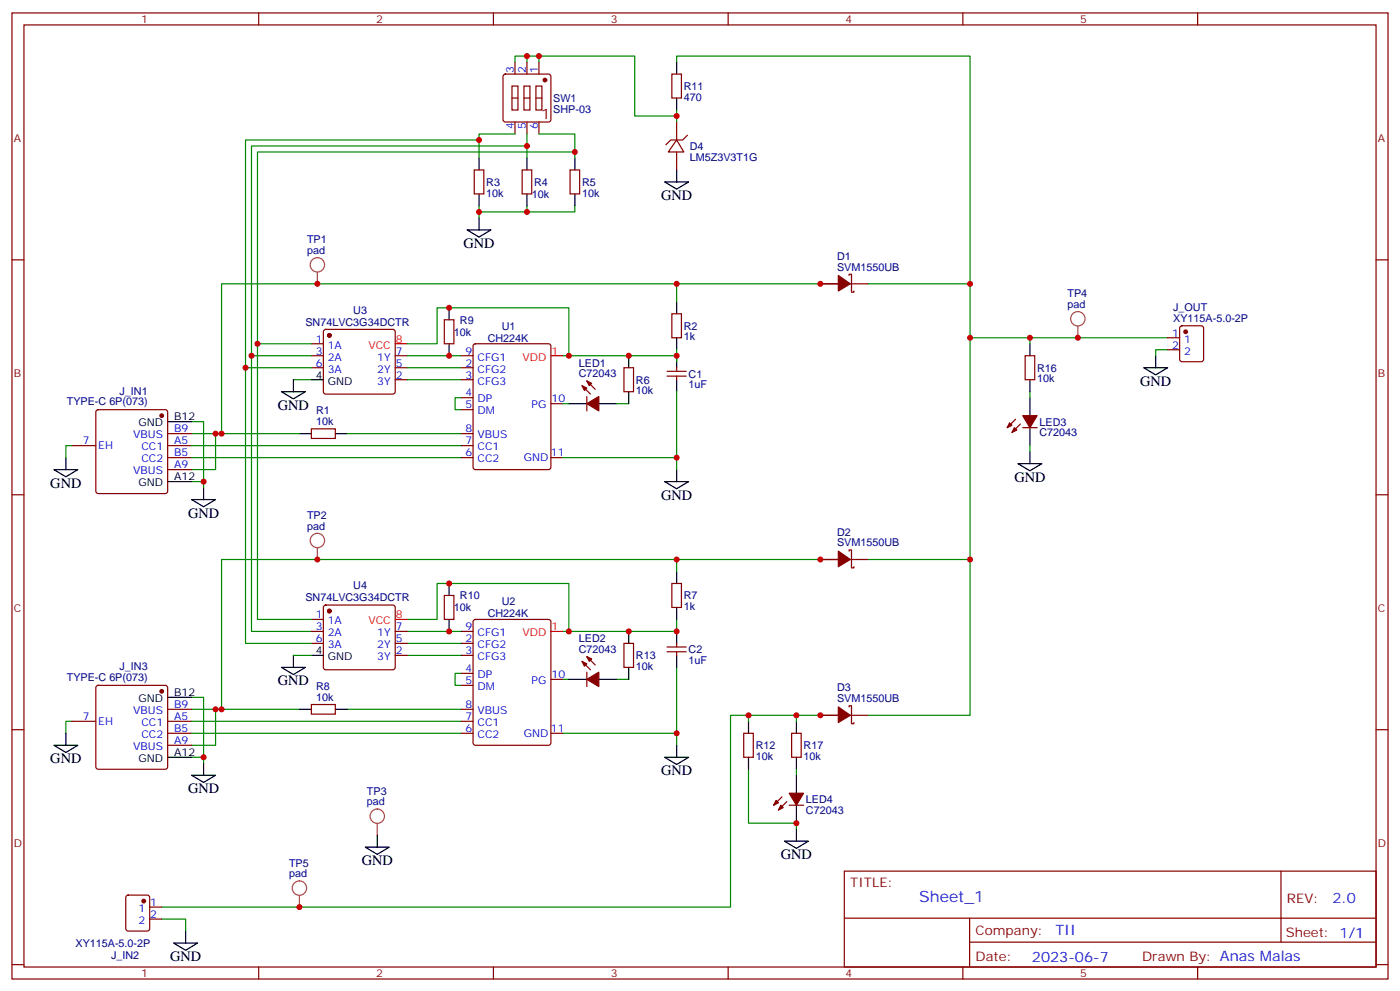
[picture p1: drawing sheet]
<svg xmlns="http://www.w3.org/2000/svg" width="412mm" height="292mm" viewBox="0 0 412 292" stroke-linecap="round" stroke-linejoin="round" font-family="sans-serif">
<g fill="none" stroke="#870000" stroke-width=".35">
<path d="M3.5 3.8h405.4v284.3h-405.4zM7.1 7.3h398.2v277.3h-398.2zM76.2 3.8v3.5M145.3 3.8v3.5M151.7 18.3v3.5M155.2 18.3v3.5M158.7 18.3v3.5M214.5 3.8v3.5M283.6 3.8v3.5M352.8 3.8v3.5M148.4 22l.5-.2h12.7l.5 .2 .2 .5v12.7l-.3 .5-.4 .2h-12.7l-.5-.2-.2-.5v-12.7zM150.8 25.3h1.8v7.1h-1.8z"/>
<path d="M150.8 28.9h1.8M151.7 35.9v3.5M154.3 25.3h1.8v7.1h-1.8zM154.3 28.9h1.8M155.2 35.9v3.5M157.9 25.3h1.7v7.1h-1.7zM157.9 28.9h1.7M158.7 35.9v3.5M197.9 21.8h2.8v7.1h-2.8zM199.3 35.9v5.3M202.5 39.8l-1.4 1.4h-3.5l-1.5 1.4M139.7 50h2.8v7.1h-2.8z"/>
<path d="M153.8 50h2.8v7.1h-2.8zM167.9 50h2.8v7.1h-2.8zM199.3 41.2l2.1 3.5h-4.6zM199.3 44.7v5.3M3.5 76.5h3.6M405.3 76.5h3.6M95.5 97.1l.5-.2h19.7l.5 .2 .2 .5v17.7l-.2 .5-.5 .2h-19.7l-.5-.2-.3-.5v-17.7zM130.9 94.1h2.8v7.1h-2.8zM197.9 92.4h2.8v7h-2.8zM241.7 83.5h5.2M250.1 81.1v-.4h.7v5.3h.7v-.3M250.5 83.5h5.3"/>
<path d="M344 99.4h3.5M347.7 96.1l.5-.2h5.6l.7 .4v9.5l-.4 .6-5.9 .1-.7-.5v-9.4zM91.7 108.2h3.5M91.7 104.7h3.5M91.7 101.2h3.5M116.4 108.2h3.5M116.4 111.8h3.5M116.4 104.7h3.5M135.8 108.2h3.5M135.8 111.8h3.5M135.8 117.1h3.5M135.8 104.7h3.5"/>
<path d="M139.6 101.4l.5-.2h21.5l.6 .4 .1 35.9-.5 .7h-21.7l-.7-.4-.1-35.9zM162.3 118.8h3.5M171.4 113.5l2.5 2.5M172.9 112.1l2.4 2.5M172.9 116.7v4.2M183.8 108.2h2.8v7.1h-2.8zM196.5 110.7h5.6M196.5 109.3h5.6M199.3 108.2v1.1M199.3 110.7v1.1M302 104.7h2.8v7.1h-2.8zM344 102.9h3.5"/>
<path d="M21.2 131.2h7M28.5 120.8l.4-.2h19.8l.5 .2 .2 .5v23.3l-.2 .5-.5 .2h-19.8l-.5-.3-.2-.4v-23.3zM49.4 134.7h7M49.4 131.2h7M49.4 127.6h7M49.4 138.2h7M91.7 126.2h7.1v2.8h-7.1zM135.8 120.6h3.5M135.8 134.7h3.5M135.8 131.2h3.5M135.8 127.6h3.5M162.3 134.7h3.5"/>
<path d="M299.2 123.4l-2.5 2.5M300.6 124.8l-2.5 2.5M301.3 125.9h4.2M3.5 145.6h3.6M405.3 145.6h3.6M95.5 178.3l.5-.2h19.7l.5 .2 .2 .5v17.6l-.2 .5-.5 .2h-19.7l-.5-.2-.3-.5v-17.6zM130.9 175.3h2.8v7h-2.8zM197.9 171.7h2.8v7.1h-2.8zM241.7 164.7h5.2M250.1 162.2v-.3h.7v5.2h.7v-.3M250.5 164.7h5.3M91.7 189.4h3.5"/>
<path d="M91.7 185.8h3.5M91.7 182.3h3.5M116.4 189.4h3.5M116.4 192.9h3.5M116.4 185.8h3.5M135.8 189.4h3.5M135.8 192.9h3.5M135.8 198.2h3.5M135.8 185.8h3.5M139.6 182.5l.5-.2h21.5l.6 .4 .1 36-.5 .6-21.7 .1-.7-.5-.1-35.9zM162.3 200h3.5M171.4 194.7l2.5 2.4"/>
<path d="M172.9 197.8v4.3M172.9 193.3l2.4 2.4M183.8 189.4h2.8v7h-2.8zM196.5 191.8h5.6M196.5 190.4h5.6M199.3 189.4v1M199.3 191.8v1.1M3.5 214.8h3.6M21.2 212.3h7M28.5 201.9l.4-.2h19.8l.5 .2 .2 .5v23.3l-.2 .5-.5 .2h-19.8l-.5-.2-.2-.5v-23.3zM49.4 215.8h7M49.4 212.3h7"/>
<path d="M49.4 208.8h7M49.4 219.4h7M91.7 207.4h7.1v2.8h-7.1zM135.8 201.7h3.5M135.8 215.8h3.5M135.8 212.3h3.5M135.8 208.8h3.5M162.3 215.8h3.5M219.1 215.8h2.8v7.1h-2.8zM233.2 215.8h2.8v7.1h-2.8zM241.7 210.5h5.2M250.1 208.1v-.4h.7v5.3h.7v-.3"/>
<path d="M250.5 210.5h5.3M405.3 214.8h3.6M230.4 234.5l-2.5 2.5M231.8 235.9l-2.5 2.5M232.5 237h4.2M248.7 256.4h156.6v28.2h-156.6zM377.3 256.4v20.9M37.3 263.7l.4-.2h5.7l.6 .4 .1 9.4-.5 .7h-5.9l-.6-.4-.1-9.4zM44.1 267h3.5M44.1 270.5h3.5M248.7 270.2h156.5M285.6 277.3h119.6"/>
<path d="M285.6 270.2v14.2M3.5 283.9h3.6M76.2 284.6v3.5M145.3 284.6v3.5M214.5 284.6v3.5M283.6 284.6v3.5M352.8 284.6v3.5M405.3 283.9h3.6"/>
</g>
<path d="M116.4 101.2h3.5M162.3 104.7h3.5M116.4 182.3h3.5M162.3 185.8h3.5" fill="none" stroke="#f00" stroke-width=".35"/>
<g fill="none" stroke="#000" stroke-width=".35">
<path d="M199.3 18.3v3.5M199.3 28.9v3.5M141.1 46.5v3.5M141.1 57.1v3.5M155.2 46.5v3.5M155.2 57.1v3.5M169.3 46.5v3.5M169.3 57.1v3.5M195.8 53.6h7l-3.5 2.1zM199.3 50v3.6M137.6 67.7h7l-3.5 2.1zM141.1 64.1v3.6"/>
<path d="M132.3 90.6v3.5M199.3 88.8v3.6M199.3 99.4v3.5M82.9 115.3h7.1l-3.6 2.1zM86.4 111.8v3.5M91.7 111.8h3.5M132.3 101.2v3.5M167.6 118.8h5.3M176.4 118.8h5.3M185.2 104.7v3.5M185.2 115.3v3.5M199.3 104.7v3.5"/>
<path d="M199.3 111.8v3.5M303.4 101.2v3.5M303.4 111.8v3.5M303.4 117.1v5.2M336.9 108.2h7.1l-3.6 2.1zM340.4 104.7v3.5M15.9 138.2h7l-3.5 2.1zM19.4 134.7v3.5M49.4 124.1h7M88.2 127.6h3.5M98.8 127.6h3.5M199.3 138.2v3.5"/>
<path d="M299.9 136.5h7l-3.5 2.1zM303.4 125.9v5.3M303.4 132.9v3.6M49.4 141.7h7M56.4 147h7.1l-3.5 2.2zM60 143.5v3.5M195.8 141.7h7l-3.5 2.2zM132.3 171.7v3.6M199.3 168.2v3.5M199.3 178.8v3.5M82.9 196.4h7.1l-3.6 2.1zM86.4 192.9v3.5"/>
<path d="M91.7 192.9h3.5M132.3 182.3v3.5M167.6 200h5.3M176.4 200h5.3M185.2 185.8v3.6M185.2 196.4v3.6M199.3 185.8v3.6M199.3 192.9v3.5M15.9 219.4h7l-3.5 2.1zM19.4 215.8v3.6M49.4 205.2h7M88.2 208.8h3.5"/>
<path d="M98.8 208.8h3.5M199.3 219.4v3.5M220.5 212.3v3.5M234.6 212.3v3.5M49.4 222.9h7M56.4 228.2h7.1l-3.5 2.1zM60 224.6v3.6M195.8 222.9h7l-3.5 2.1zM220.5 222.9v3.5M234.6 222.9v3.5M234.6 228.2v5.3M234.6 237v5.3"/>
<path d="M107.6 249.3h7.1l-3.6 2.2zM111.1 245.8v3.5M231.1 247.6h7l-3.5 2.1zM234.6 244.1v3.5M51.2 277.6h7l-3.5 2.1zM54.7 274v3.6"/>
</g>
<g fill="none" stroke="#008700" stroke-width=".35">
<path d="M151.7 18.3v-1.8h35.3v17.6h12.3M155.2 16.5v1.8M158.7 16.5v1.8M199.3 18.3v-1.8h86.5v67M151.7 39.4h-10.6v7.1M155.2 39.4v3.6h-81.1v142.8h17.6M158.7 39.4h10.6v7.1M199.3 32.4v3.5M141.1 41.2h-68.8v148.2h19.4M155.2 43v3.5M169.3 44.7h-93.5v137.6h15.9M141.1 60.6v1.8h28.2v-1.8"/>
<path d="M141.1 62.4v1.7M155.2 60.6v1.8M199.3 83.5v5.3M241.7 83.5h-176.4v44.1M255.8 83.5h30v127h-30M285.8 99.4h58.2M303.4 99.4v1.8M72.3 108.2h19.4M74.1 104.7h17.6M75.8 101.2h15.9M86.4 111.8h5.3M119.9 101.2h8.9v-10.6h38.8v14.1"/>
<path d="M119.9 104.7h15.9M119.9 111.8h15.9M119.9 108.2h15.9M135.8 117.1h-1.7v3.5h1.7M165.8 118.8h1.8M165.8 104.7h33.5M181.7 118.8h3.5M199.3 102.9v3.6M199.3 115.3v22.9M303.4 115.3v1.8M344 102.9h-3.6v1.8M21.2 131.2h-1.8v3.5"/>
<path d="M56.4 124.1h3.6v17.6M56.4 127.6h31.8M56.4 134.7h79.4M56.4 131.2h79.4M63.5 127.6v10.6h-7.1M102.3 127.6h33.5M165.8 134.7h33.5M303.4 131.2v1.7M56.4 141.7h3.6v1.8M199.3 164.7v3.5M241.7 164.7h-176.4v44.1M255.8 164.7h30"/>
<path d="M86.4 192.9h5.3M119.9 182.3h8.9v-10.6h38.8v14.1M119.9 192.9h15.9M119.9 189.4h15.9M119.9 185.8h15.9M135.8 198.2h-1.7v3.5h1.7M165.8 200h1.8M181.7 200h3.5M199.3 182.3v3.5h-33.5M199.3 196.4v23M21.2 212.3h-1.8v3.5M56.4 205.2h3.6v17.7"/>
<path d="M56.4 215.8h79.4M56.4 208.8h31.8M56.4 212.3h79.4M63.5 208.8v10.6h-7.1M102.3 208.8h33.5M165.8 215.8h33.5M220.5 210.5v1.8M234.6 210.5v1.8M241.7 210.5h-26.5v56.5h-167.6M56.4 222.9h3.6v1.7M220.5 226.4v15.9h14.1v1.8M234.6 226.4v1.8"/>
<path d="M47.6 270.5h7.1v3.5"/>
</g>
<g fill="#870000" stroke="#870000" stroke-width=".35">
<path d="M172.9 118.8l3.5-2.1v4.2z"/>
<path d="M171.4 113.5l1.5 .7-.7 .7z"/>
<path d="M172.9 112.1l1.4 .7-.7 .7z"/>
<path d="M172.9 200l3.5-2.2v4.3z"/>
<path d="M171.4 194.7l1.5 .7-.7 .7z"/>
<path d="M172.9 193.3l1.4 .7-.7 .7z"/>
<path d="M301.3 122.3h4.2l-2.1 3.6z"/>
<path d="M298.8 125.9l.7 .7-1.4 .7z"/>
<path d="M297.4 124.5l.7 .7-1.4 .7z"/>
<path d="M232.5 233.5h4.2l-2.1 3.5z"/>
<path d="M230 237l.7 .7-1.4 .7z"/>
<path d="M228.6 235.6l.7 .7-1.4 .7z"/>
<path d="M246.9 81.1l3.6 2.4-3.6 2.2z"/>
<path d="M246.9 162.2l3.6 2.5-3.6 2.1z"/>
<path d="M246.9 208.1l3.6 2.4-3.6 2.2z"/>
<circle cx="349.2" cy="97.6" r=".53"/>
<circle cx="160.5" cy="23.6" r=".53"/>
<circle cx="97" cy="98.7" r=".53"/>
<circle cx="97" cy="179.8" r=".53"/>
<circle cx="42.3" cy="265.2" r=".53"/>
<circle cx="47.6" cy="122.3" r=".53"/>
<circle cx="47.6" cy="203.5" r=".53"/>
</g>
<g fill="none" stroke="#a64a4a" stroke-width=".35">
<path d="M93.5 75.8a2.12 2.12 0 0 0-1.9 3 2.12 2.12 0 0 0 3.5 .5 2.12 2.12 0 0 0-1-3.4l-.6-.1M93.5 80.1v3.4M317.5 95.9v3.5M93.5 157a2.12 2.12 0 0 0-1.9 3 2.12 2.12 0 0 0 3.5 .5 2.12 2.12 0 0 0-1-3.5h-.6M93.5 161.2v3.5M111.1 242.3v3.5M88.2 263.5v3.5"/>
<circle cx="317.5" cy="93.8" r="2.12"/>
<circle cx="111.1" cy="240.2" r="2.12"/>
<circle cx="88.2" cy="261.4" r="2.12"/>
</g>
<g fill="#c00">
<circle cx="199.3" cy="134.7" r=".88"/>
<circle cx="60" cy="141.7" r=".88"/>
<circle cx="60" cy="222.9" r=".88"/>
<circle cx="199.3" cy="215.8" r=".88"/>
<circle cx="93.5" cy="164.7" r=".88"/>
<circle cx="303.4" cy="99.4" r=".88"/>
<circle cx="63.5" cy="127.6" r=".88"/>
<circle cx="63.5" cy="208.8" r=".88"/>
<circle cx="93.5" cy="83.5" r=".88"/>
<circle cx="185.2" cy="185.8" r=".88"/>
<circle cx="199.3" cy="185.8" r=".88"/>
<circle cx="65.3" cy="208.8" r=".88"/>
<circle cx="185.2" cy="104.7" r=".88"/>
<circle cx="241.7" cy="164.7" r=".88"/>
<circle cx="241.7" cy="83.5" r=".88"/>
<circle cx="199.3" cy="164.7" r=".88"/>
<circle cx="199.3" cy="104.7" r=".88"/>
<circle cx="199.3" cy="83.5" r=".88"/>
<circle cx="65.3" cy="127.6" r=".88"/>
<circle cx="285.8" cy="99.4" r=".88"/>
<circle cx="285.8" cy="164.7" r=".88"/>
<circle cx="241.7" cy="210.5" r=".88"/>
<circle cx="234.6" cy="210.5" r=".88"/>
<circle cx="317.5" cy="99.4" r=".88"/>
<circle cx="132.3" cy="104.7" r=".88"/>
<circle cx="167.6" cy="104.7" r=".88"/>
<circle cx="132.3" cy="90.6" r=".88"/>
<circle cx="167.6" cy="185.8" r=".88"/>
<circle cx="132.3" cy="171.7" r=".88"/>
<circle cx="132.3" cy="185.8" r=".88"/>
<circle cx="141.1" cy="41.2" r=".88"/>
<circle cx="155.2" cy="43" r=".88"/>
<circle cx="169.3" cy="44.7" r=".88"/>
<circle cx="75.8" cy="101.2" r=".88"/>
<circle cx="74.1" cy="104.7" r=".88"/>
<circle cx="72.3" cy="108.2" r=".88"/>
<circle cx="285.8" cy="83.5" r=".88"/>
<circle cx="199.3" cy="34.1" r=".88"/>
<circle cx="155.2" cy="16.5" r=".88"/>
<circle cx="158.8" cy="16.5" r=".88"/>
<circle cx="141.1" cy="62.4" r=".88"/>
<circle cx="155.2" cy="62.4" r=".88"/>
<circle cx="88.2" cy="267" r=".88"/>
<circle cx="220.5" cy="210.5" r=".88"/>
<circle cx="234.6" cy="242.3" r=".88"/>
</g>
<text font-size="4.6" fill="#00f" x="270.8" y="265.4">Sheet_1</text>
<text font-size="4.2" fill="#800" x="159.4" y="35">1</text>
<g font-size="4.2">
<text x="194.7" y="58.8">GND</text>
<text x="136.5" y="73">GND</text>
<text x="335.8" y="113.5">GND</text>
<text x="81.8" y="120.6">GND</text>
<text x="14.8" y="143.5">GND</text>
<text x="298.8" y="141.7">GND</text>
<text x="194.7" y="147">GND</text>
<text x="55.4" y="152.3">GND</text>
<text x="81.8" y="201.7">GND</text>
<text x="14.8" y="224.6">GND</text>
<text x="55.4" y="233.5">GND</text>
<text x="194.7" y="228.2">GND</text>
<text x="106.5" y="254.6">GND</text>
<text x="230" y="252.9">GND</text>
<text x="50.1" y="282.9">GND</text>
</g>
<g font-size="4.2" fill="#00f">
<text x="392.5" y="265.7">2.0</text>
<text x="310.9" y="275.2">TII</text>
<text x="304" y="283">2023-06-7</text>
</g>
<g font-size="3.9" fill="#800">
<text x="250.5" y="261">TITLE:</text>
<text x="379.1" y="265.7">REV:</text>
<text x="287.4" y="275.2">Company:</text>
<text x="378.7" y="275.8">Sheet: 1/1</text>
<text x="287.4" y="282.9">Date:</text>
<text x="336.4" y="282.9">Drawn By: Anas Malas</text>
</g>
<g font-size="3.2" fill="#800">
<text x="41.6" y="6.8">1</text>
<text x="110.8" y="6.8">2</text>
<text x="179.9" y="6.8">3</text>
<text x="249.1" y="6.8">4</text>
<text x="318.2" y="6.8">5</text>
<text x="4.1" y="41.9">A</text>
<text x="405.9" y="41.9">A</text>
<text x="4.1" y="111.1">B</text>
<text x="405.9" y="111.1">B</text>
<text x="4.1" y="180.2">C</text>
<text x="405.9" y="180.2">C</text>
<text x="4.1" y="249.3">D</text>
<text x="405.9" y="249.3">D</text>
<text x="41.6" y="287.6">1</text>
<text x="110.8" y="287.6">2</text>
<text x="179.9" y="287.6">3</text>
<text x="249.1" y="287.6">4</text>
<text x="318.2" y="287.6">5</text>
</g>
<g font-size="3.2" fill="#00f">
<text x="151.3" y="21.6" transform="rotate(-90 151.3 21.6)">3</text>
<text x="154.9" y="21.6" transform="rotate(-90 154.9 21.6)">2</text>
<text x="158.4" y="21.6" transform="rotate(-90 158.4 21.6)">1</text>
<text x="151.3" y="38.1" transform="rotate(-90 151.3 38.1)">4</text>
<text x="154.9" y="38.1" transform="rotate(-90 154.9 38.1)">5</text>
<text x="158.4" y="38.1" transform="rotate(-90 158.4 38.1)">6</text>
<text x="93.1" y="100.8">1</text>
<text x="345.3" y="99.1">1</text>
<text x="348.8" y="100.8">1</text>
<text x="93.1" y="104.4">3</text>
<text x="93.1" y="107.9">6</text>
<text x="96.6" y="106.1">2A</text>
<text x="96.6" y="102.6">1A</text>
<text x="111.1" y="106.1">1Y</text>
<text x="116.6" y="107.9">5</text>
<text x="116.6" y="104.4">7</text>
<text x="137.2" y="107.9">2</text>
<text x="137.2" y="104.4">9</text>
<text x="140.7" y="106.1">CFG1</text>
<text x="345.3" y="102.6">2</text>
<text x="348.8" y="104.4">2</text>
<text x="96.6" y="109.6">3A</text>
<text x="111.1" y="113.2">3Y</text>
<text x="111.1" y="109.6">2Y</text>
<text x="116.6" y="111.4">2</text>
<text x="137.2" y="111.4">3</text>
<text x="140.7" y="109.6">CFG2</text>
<text x="140.7" y="113.2">CFG3</text>
<text x="137.2" y="116.7">4</text>
<text x="140.7" y="118.5">DP</text>
<text x="162.5" y="118.5">10</text>
<text x="137.2" y="120.2">5</text>
<text x="140.7" y="122">DM</text>
<text x="156.6" y="120.2">PG</text>
<text x="24.4" y="130.8">7</text>
<text x="39.3" y="129">VBUS</text>
<text x="51.3" y="130.8">A5</text>
<text x="51.3" y="127.3">B9</text>
<text x="137.2" y="130.8">7</text>
<text x="137.2" y="127.3">8</text>
<text x="140.7" y="129">VBUS</text>
<text x="28.9" y="132.2">EH</text>
<text x="41.6" y="132.6">CC1</text>
<text x="41.6" y="136.1">CC2</text>
<text x="51.3" y="137.9">A9</text>
<text x="51.3" y="134.3">B5</text>
<text x="137.2" y="134.3">6</text>
<text x="140.7" y="136.1">CC2</text>
<text x="140.7" y="132.6">CC1</text>
<text x="154.3" y="135.7">GND</text>
<text x="162.3" y="134.3">11</text>
<text x="39.3" y="139.6">VBUS</text>
<text x="93.1" y="185.5">3</text>
<text x="93.1" y="182">1</text>
<text x="96.6" y="183.7">1A</text>
<text x="116.6" y="185.5">7</text>
<text x="137.2" y="185.5">9</text>
<text x="93.1" y="189">6</text>
<text x="96.6" y="187.3">2A</text>
<text x="96.6" y="190.8">3A</text>
<text x="111.1" y="190.8">2Y</text>
<text x="111.1" y="187.3">1Y</text>
<text x="116.6" y="189">5</text>
<text x="137.2" y="189">2</text>
<text x="140.7" y="190.8">CFG2</text>
<text x="140.7" y="187.3">CFG1</text>
<text x="111.1" y="194.3">3Y</text>
<text x="116.6" y="192.5">2</text>
<text x="137.2" y="192.5">3</text>
<text x="137.2" y="197.8">4</text>
<text x="140.7" y="194.3">CFG3</text>
<text x="137.2" y="201.4">5</text>
<text x="140.7" y="199.6">DP</text>
<text x="140.7" y="203.1">DM</text>
<text x="156.6" y="201.4">PG</text>
<text x="162.5" y="199.6">10</text>
<text x="51.3" y="208.4">B9</text>
<text x="137.2" y="208.4">8</text>
<text x="24.4" y="211.9">7</text>
<text x="28.9" y="213.4">EH</text>
<text x="39.3" y="210.2">VBUS</text>
<text x="41.6" y="213.7">CC1</text>
<text x="51.3" y="211.9">A5</text>
<text x="51.3" y="215.5">B5</text>
<text x="137.2" y="215.5">6</text>
<text x="137.2" y="211.9">7</text>
<text x="140.7" y="213.7">CC1</text>
<text x="140.7" y="210.2">VBUS</text>
<text x="162.3" y="215.5">11</text>
<text x="39.3" y="220.8">VBUS</text>
<text x="41.6" y="217.2">CC2</text>
<text x="51.3" y="219">A9</text>
<text x="140.7" y="217.2">CC2</text>
<text x="154.3" y="216.9">GND</text>
<text x="40.8" y="268.4">1</text>
<text x="44.3" y="266.6">1</text>
<text x="40.8" y="271.9">2</text>
<text x="44.3" y="270.2">2</text>
</g>
<g font-size="3.2" fill="#000080">
<text x="163" y="30">SW1</text>
<text x="201.4" y="29.6">470</text>
<text x="201.4" y="26.5">R11</text>
<text x="163" y="33.2">SHP-03</text>
<text x="203.2" y="47.3">LM5Z3V3T1G</text>
<text x="203.2" y="44.1">D4</text>
<text x="143.2" y="57.8">10k</text>
<text x="143.2" y="54.7">R3</text>
<text x="156.6" y="58.2">10k</text>
<text x="157.3" y="54.7">R4</text>
<text x="171.4" y="57.8">10k</text>
<text x="171.4" y="54.7">R5</text>
<text x="90.4" y="71.6">TP1</text>
<text x="90.4" y="74.8">pad</text>
<text x="246.6" y="76.5">D1</text>
<text x="246.6" y="79.7">SVM1550UB</text>
<text x="314.5" y="87.5">TP4</text>
<text x="90" y="95.9">SN74LVC3G34DCTR</text>
<text x="104.1" y="92.4">U3</text>
<text x="135.5" y="95.3">R9</text>
<text x="314.5" y="90.6">pad</text>
<text x="345.6" y="94.6">XY115A-5.0-2P</text>
<text x="345.6" y="91.5">J_OUT</text>
<text x="133.7" y="98.8">10k</text>
<text x="143.7" y="100.5">CH224K</text>
<text x="147.8" y="97">U1</text>
<text x="201.4" y="100.2">1k</text>
<text x="201.4" y="97.1">R2</text>
<text x="170.5" y="107.9">LED1</text>
<text x="170.5" y="111.1">C72043</text>
<text x="187.3" y="112.9">R6</text>
<text x="202.8" y="111.2">C1</text>
<text x="305.5" y="112.5">10k</text>
<text x="305.5" y="109.4">R16</text>
<text x="19.7" y="119.3">TYPE-C 6P(073)</text>
<text x="35.2" y="116.2">J_IN1</text>
<text x="187.3" y="116.1">10k</text>
<text x="202.8" y="114.3">1uF</text>
<text x="93.1" y="125.2">10k</text>
<text x="93.1" y="122">R1</text>
<text x="306.2" y="125.3">LED3</text>
<text x="306.2" y="128.4">C72043</text>
<text x="90.4" y="155.9">pad</text>
<text x="90.4" y="152.7">TP2</text>
<text x="246.6" y="160.8">SVM1550UB</text>
<text x="246.6" y="157.7">D2</text>
<text x="104.1" y="173.5">U4</text>
<text x="90" y="177">SN74LVC3G34DCTR</text>
<text x="133.7" y="179.9">10k</text>
<text x="135.5" y="176.4">R10</text>
<text x="147.8" y="178.2">U2</text>
<text x="201.4" y="179.6">1k</text>
<text x="201.4" y="176.4">R7</text>
<text x="143.7" y="181.7">CH224K</text>
<text x="170.5" y="189">LED2</text>
<text x="35.2" y="197.3">J_IN3</text>
<text x="170.5" y="192.2">C72043</text>
<text x="187.3" y="197.2">10k</text>
<text x="187.3" y="194">R13</text>
<text x="202.8" y="195.5">1uF</text>
<text x="202.8" y="192.3">C2</text>
<text x="19.7" y="200.5">TYPE-C 6P(073)</text>
<text x="93.1" y="203.1">R8</text>
<text x="246.6" y="203.5">D3</text>
<text x="93.1" y="206.3">10k</text>
<text x="246.6" y="206.7">SVM1550UB</text>
<text x="222.6" y="220.5">R12</text>
<text x="236.7" y="220.5">R17</text>
<text x="222.6" y="223.7">10k</text>
<text x="236.7" y="223.7">10k</text>
<text x="108.1" y="233.9">TP3</text>
<text x="108.1" y="237.1">pad</text>
<text x="237.4" y="239.5">C72043</text>
<text x="237.4" y="236.4">LED4</text>
<text x="85.2" y="255">TP5</text>
<text x="85.2" y="258.2">pad</text>
<text x="22.2" y="278.7">XY115A-5.0-2P</text>
<text x="32.7" y="282.2">J_IN2</text>
</g>
<g font-size="3.2" fill="#f00">
<text x="116.6" y="100.8">8</text>
<text x="108.5" y="102.6">VCC</text>
<text x="153.9" y="106.1">VDD</text>
<text x="162.5" y="104.4">1</text>
<text x="108.5" y="183.7">VCC</text>
<text x="116.6" y="182">8</text>
<text x="162.5" y="185.5">1</text>
<text x="153.9" y="187.3">VDD</text>
</g>
<g font-size="3.2">
<text x="93.1" y="111.4">4</text>
<text x="96.6" y="113.2">GND</text>
<text x="40.8" y="125.5">GND</text>
<text x="51.3" y="123.8">B12</text>
<text x="40.8" y="143.2">GND</text>
<text x="51.3" y="141.4">A12</text>
<text x="93.1" y="192.5">4</text>
<text x="96.6" y="194.3">GND</text>
<text x="40.8" y="206.7">GND</text>
<text x="51.3" y="204.9">B12</text>
<text x="40.8" y="224.3">GND</text>
<text x="51.3" y="222.5">A12</text>
</g>
</svg>
